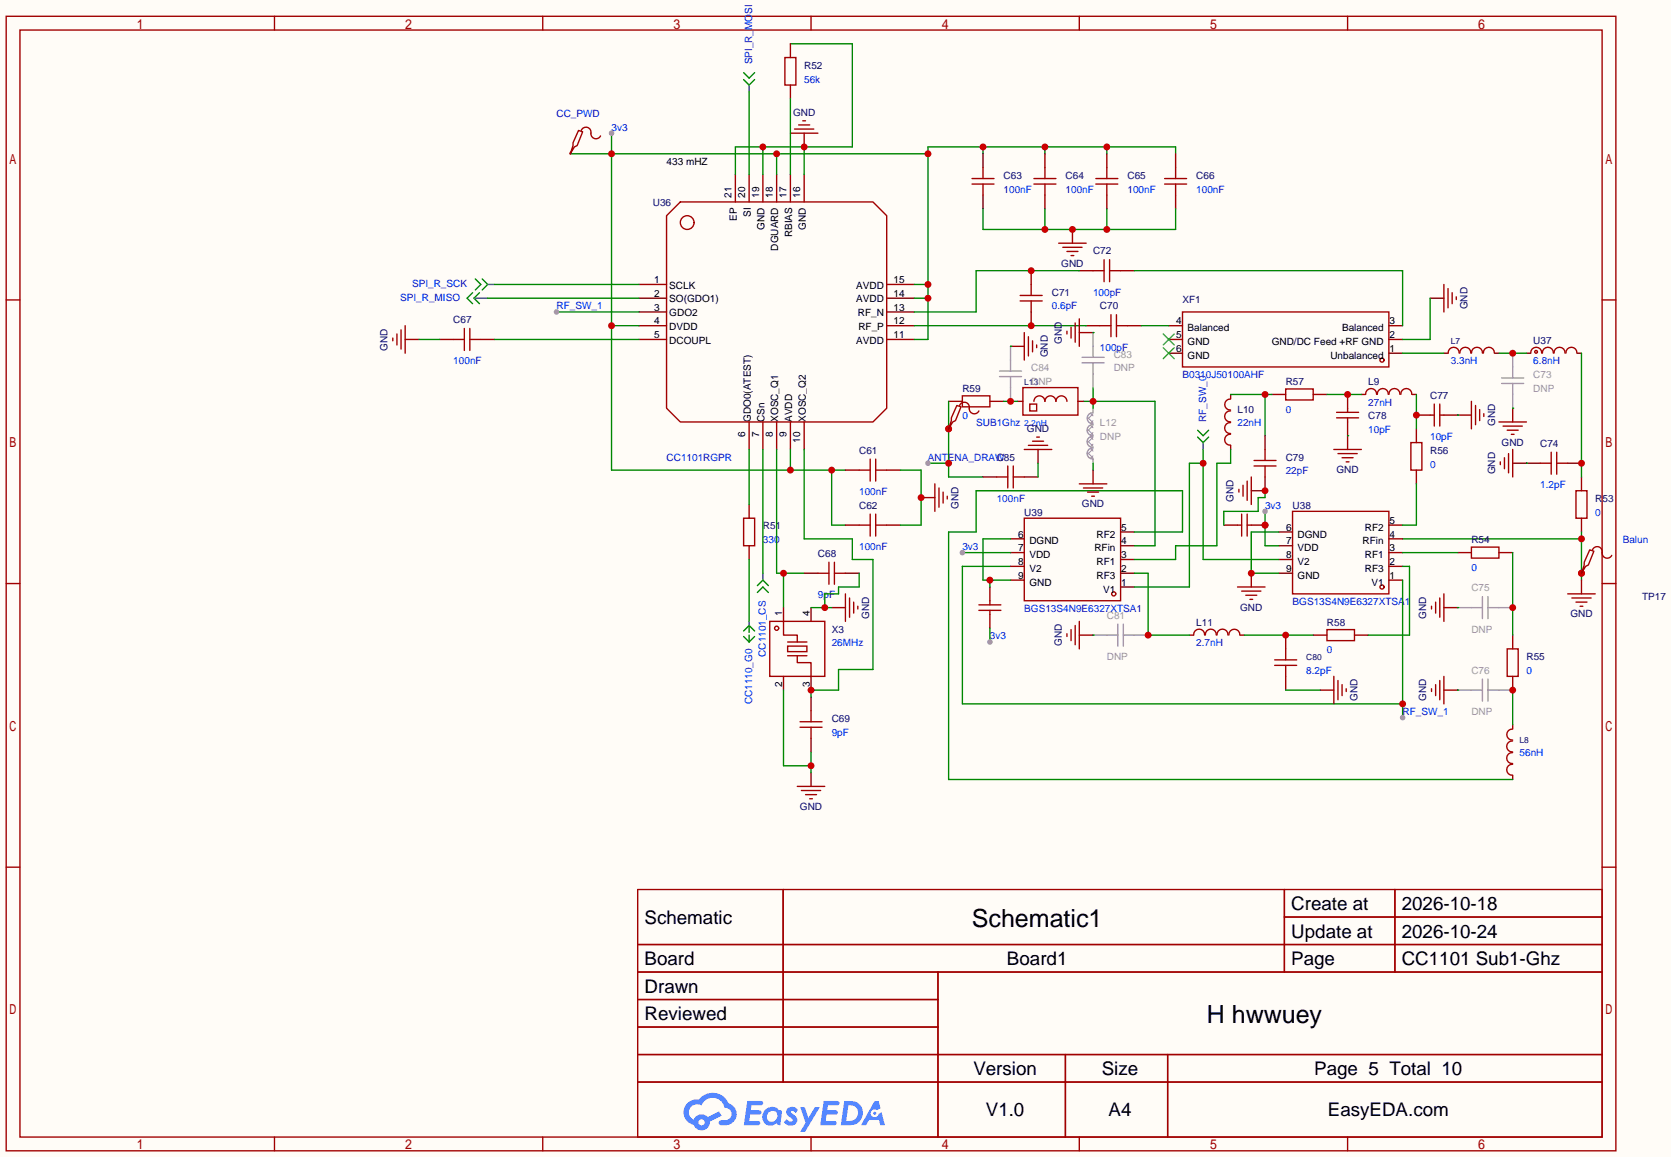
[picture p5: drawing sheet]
<svg xmlns="http://www.w3.org/2000/svg" width="309mm" height="214mm" viewBox="0 0 309 214" stroke-linecap="round" stroke-linejoin="round" font-family="sans-serif">
<path d="M0 0h308.5v213.7h-308.5z" fill="#fffcf7"/>
<g fill="none" stroke="#a10000" stroke-width=".25">
<path d="M1.1 3h297.2v209.6h-297.2zM3.7 5.5h292.1v204.5h-292.1zM50.7 3v2.5M100.2 3v2.5M149.7 3v2.5M199.3 3v2.5M248.8 3v2.5M1.1 55.4h2.6M295.8 55.4h2.5M1.1 107.8h2.6M295.8 107.8h2.5M1.1 160.2h2.6"/>
<path d="M117.7 164.3h178.1v45.7h-178.1zM117.7 174.5h178.1M117.7 179.5h178.1M144.6 164.3v35.6M173.2 179.5v30.5M237.1 164.3v15.2M237.1 169.4h58.7M257.5 164.3v15.2M295.8 160.2h2.5M117.7 184.6h55.5M117.7 194.8h178.1M117.7 189.7h55.5"/>
<path d="M117.7 199.9h178.1M196.7 194.8v15.2M215.6 194.8v15.2M50.7 210v2.6M100.2 210v2.6M149.7 210v2.6M199.3 210v2.6M248.8 210v2.6"/>
</g>
<g fill="#5487ff">
<path d="M145.5 204.7a1.3 1.3 0 0 1 1.8 .3l-.4 .6a.54 .54 0 0 0-.9-.2l.1 .2a1.58 1.58 0 0 1 1.1 1.5 1.43 1.43 0 0 1-2.5 .2l.5-.6a.64 .64 0 0 0 .5 .5 .64 .64 0 0 0 .7-.3l-.2-.3a1.6 1.6 0 0 1-1-1.5z"/>
<path d="M147.7 204.5h.9l.7 2 1.1-2h.9l-2.7 4.5h-.9l1-1.6z"/>
<path d="M138 203.3h1.6a1.31 1.31 0 0 1 1.2 .2 .4 .4 0 0 1-.3 .6h-1.8l-.1 1h1.6a.4 .4 0 0 1 .4 .4 .4 .4 0 0 1-.4 .4h-1.7l-.2 1.2h.8a1.23 1.23 0 0 1 1.2 .1 .39 .39 0 0 1-.3 .6h-2.7z"/>
<path d="M152.1 203.4h1.6a1.32 1.32 0 0 1 1.3 .1 .39 .39 0 0 1-.4 .6h-1.7l-.2 1h1.7a.4 .4 0 0 1 .3 .4 .4 .4 0 0 1-.4 .4h-1.7l-.2 1.2 .8-.1a1.23 1.23 0 0 1 1.2 .2 .39 .39 0 0 1-.3 .6h-2.7z"/>
<path d="M161.5 203.4h.7l.4 1.3-.7 .3a.75 .75 0 0 0-1.1 .3 .75 .75 0 0 0 .5 1.1 .75 .75 0 0 0 .9-.7l.6-.3 .6 2.4h-.9l-.2-.9h-1.9l-.5 .9h-.9z"/>
<path d="M155.9 203.4l-.7 4.4h1.5a2.27 2.27 0 0 0 2.6-2.3 2.27 2.27 0 0 0-2.7-2.1zM156.6 204.1a1.5 1.5 0 0 1 1.8 1.6 1.5 1.5 0 0 1-1.9 1.4h-.3z"/>
<path d="M141.3 205a1.62 1.62 0 0 0-.4 2.1 1.62 1.62 0 0 0 2 .6l.4-.2 .3 .2 .5 .1 .3-2.4-.2-.3-.4-.1a1.58 1.58 0 0 0-2.5 0zM141.9 205.5a.99 .99 0 0 1 1.6 .3 .99 .99 0 0 1-.9 1.4 .94 .94 0 0 1-1-.6 .94 .94 0 0 1 .3-1.1z"/>
<path d="M126.9 203.8a2.37 2.37 0 0 0 1.2 4 1.54 1.54 0 0 0 1.7 1 1.54 1.54 0 0 0 1.3-1.6l2.1-1.1-.5-.8-2 1a1.57 1.57 0 0 0-2.6 .5 1.5 1.5 0 0 1-.8-2.1 1.5 1.5 0 0 1 2.2-.5 2.23 2.23 0 0 1 2.3-1.4 2.23 2.23 0 0 1 2 1.8 1.16 1.16 0 0 1 1.2 1.1 1.16 1.16 0 0 1-1 1.2h-.7a.47 .47 0 0 0-.6 .4 .47 .47 0 0 0 .4 .5 2.23 2.23 0 0 0 2.3-.6 2.23 2.23 0 0 0 .4-2.3 2.16 2.16 0 0 0-1.3-1.1 3.2 3.2 0 0 0-5.4-.7l-1.2 .1zM129 207.3a.58 .58 0 0 1 1.1 0 .58 .58 0 0 1-1.1 0z"/>
<circle cx="161.5" cy="205.6" r=".28"/>
</g>
<g fill="none" stroke="#870000" stroke-width=".25">
<path d="M135.8 32.2v5.1M138.3 32.2v5.1M140.8 32.2v5.1M143.4 32.2v5.1M145.9 32.2v5.1M148.5 32.2v5.1M118 52.5h5.1M118 55.1h5.1M118 57.6h5.1M163.7 52.5h5.1M163.7 55.1h5.1M163.7 57.6h5.1"/>
<path d="M118 60.2h5.1M118 62.7h5.1M138.3 77.9v5.1M140.8 77.9v5.1M143.4 77.9v5.1M145.9 77.9v5.1M148.5 77.9v5.1M163.7 60.2h5.1M163.7 62.7h5.1"/>
</g>
<g fill="none" stroke="#a10000" stroke-width=".25">
<path d="M125.6 37.3h35.6l2.5 2.5v35.6l-2.5 2.5h-35.6l-2.5-2.5v-35.6z"/>
<circle cx="126.9" cy="41.1" r="1.27"/>
</g>
<path d="M87.2 54.1l-1 1 1 1M87.8 51.5l1 1-1 1.1M88.5 54.1l-1 1 1 1M89 51.5l1 1-1 1.1" fill="none" stroke="#008000" stroke-width=".25"/>
<path d="M87.5 55.1h2.5M90 52.5h1.3" fill="none" stroke="#008080" stroke-width=".25"/>
<path d="M90 55.1h28M91.3 52.5h26.7M102.7 57.6h15.3" fill="none" stroke="#008700" stroke-width=".25"/>
<circle cx="102.7" cy="57.6" r=".51" fill="#999"/>
<path d="M105.3 28.4h66M112.9 24.6v62.2h43.2M143.4 28.4v3.8M181.5 27.1v1.3M192.9 27.1v1.3M204.3 27.1v1.3M217 28.4v-1.3h-45.7v35.6h-2.5M168.8 52.5h2.5M168.8 55.1h2.5M112.9 60.2h5.1M145.9 83v3.8M153.5 86.8v10.2h2.6" fill="none" stroke="#008700" stroke-width=".25"/>
<g fill="#c00">
<circle cx="112.9" cy="28.4" r=".63"/>
<circle cx="112.9" cy="60.2" r=".63"/>
<circle cx="145.9" cy="86.8" r=".63"/>
<circle cx="153.5" cy="86.8" r=".63"/>
<circle cx="143.4" cy="28.4" r=".63"/>
<circle cx="171.3" cy="28.4" r=".63"/>
<circle cx="171.3" cy="52.5" r=".63"/>
<circle cx="171.3" cy="55.1" r=".63"/>
<circle cx="181.5" cy="27.1" r=".63"/>
<circle cx="192.9" cy="27.1" r=".63"/>
<circle cx="204.3" cy="27.1" r=".63"/>
</g>
<circle cx="112.9" cy="24.6" r=".51" fill="#999"/>
<path d="M156.1 86.8h2.5M156.1 97h2.5M163.7 86.8h2.5M163.7 97h2.5M170.1 91.9h2.5" fill="none" stroke="#870000" stroke-width=".25"/>
<path d="M158.6 86.8h2.1M158.6 97h2.1M160.7 84.8v4.1M160.7 95v4M161.7 84.8v4.1M161.7 95v4M161.7 86.8h2M161.7 97h2M172.6 89.4v5M173.4 90.1v3.6M174.1 90.9v2M174.9 91.7v.5" fill="none" stroke="#a10000" stroke-width=".25"/>
<path d="M166.2 86.8h3.9v10.2h-3.9" fill="none" stroke="#008700" stroke-width=".25"/>
<circle cx="170.1" cy="91.9" r=".63" fill="#c00"/>
<path d="M105.3 28.2v.2M181.5 28.4v2.5M181.5 36v2.6M192.9 28.4v2.5M192.9 36v2.6M204.3 28.4v2.5M204.3 36v2.6M217 28.4v2.5M217 36v2.6M198 42.4v2.5" fill="none" stroke="#870000" stroke-width=".25"/>
<g fill="none" stroke="#a10000" stroke-width=".25">
<path d="M106.8 24.1l.8 .2-1 2.6-.6 .2-.7 1.3 .5-1.5v-.5zM107.3 24.1a.93 .93 0 0 1 1.1-.6 .93 .93 0 0 1 .7 1.1 .94 .94 0 0 0 .7 1 .94 .94 0 0 0 1.1-.5M179.5 33h4M179.5 34h4M181.5 30.9v2.1M181.5 34v2M190.9 33h4M190.9 34h4M192.9 30.9v2.1M192.9 34v2M202.3 33h4.1M202.3 34h4.1"/>
<path d="M204.3 30.9v2.1M204.3 34v2M215 33h4.1M215 34h4.1M217 30.9v2.1M217 34v2M195.5 44.9h5M196.2 45.7h3.6M197 46.4h2M197.7 47.2h.5"/>
</g>
<path d="M181.5 38.6v3.8h35.5v-3.8M192.9 38.6v3.8M204.3 38.6v3.8" fill="none" stroke="#008700" stroke-width=".25"/>
<g fill="#c00">
<circle cx="192.9" cy="42.4" r=".63"/>
<circle cx="198" cy="42.4" r=".63"/>
<circle cx="204.3" cy="42.4" r=".63"/>
</g>
<path d="M74.8 62.7h2.5M81.2 62.7h2.5M88.8 62.7h2.5M138.3 93.2v2.5M138.3 100.8v2.5" fill="none" stroke="#870000" stroke-width=".25"/>
<path d="M72.5 62.4v.6M73.3 61.7v2M74 60.9v3.6M74.8 60.2v5M83.7 62.7h2M85.7 60.7v4M86.7 60.7v4M86.7 62.7h2.1M137.3 95.7h2v5.1h-2z" fill="none" stroke="#a10000" stroke-width=".25"/>
<path d="M77.3 62.7h3.9M91.3 62.7h26.7M138.3 83v10.2M140.8 83v22.9M143.4 83v22.9h5.1M138.3 103.3v11.5M144.7 105.9v6.3" fill="none" stroke="#008700" stroke-width=".25"/>
<path d="M137.3 117.6l1 1M138.3 115.5l1 1M138.3 115.5l-1 1M138.3 115.5v1.3M138.3 117.3v1.3M139.3 117.6l-1 1M139.8 108.2l1-1.1 1.1 1.1M139.8 109.4l1-1 1.1 1" fill="none" stroke="#008000" stroke-width=".25"/>
<path d="M138.3 114.8v.7M140.8 105.9v1.2" fill="none" stroke="#008080" stroke-width=".25"/>
<circle cx="144.7" cy="105.9" r=".63" fill="#c00"/>
<g fill="none" stroke="#a10000" stroke-width=".25">
<path d="M142.1 114.8h10.2v10.1h-10.2zM144.7 114.8v2.5h2.5v1.3M145.4 119.3h3.6v1.1h-3.6zM145.4 118.6h3.6M151 105.9h2M153 103.8v4.1M154.1 105.9h2M154.1 103.8v4.1M145.4 121.1h3.6M147.2 121.1v1.3h2.5v2.5M147.7 134.3h4.1M147.7 133.3h4.1"/>
<path d="M149.7 131.3v2M149.7 134.3v2.1"/>
<circle cx="143.4" cy="116" r=".38"/>
</g>
<path d="M144.7 112.2v2.6M148.5 105.9h2.5M149.7 112.2v2.6M156.1 105.9h2.5M144.7 124.9v2.6M149.7 124.9v2.6M149.7 128.7v2.6M149.7 136.4v2.5" fill="none" stroke="#870000" stroke-width=".25"/>
<path d="M148.5 83v16.5h8.9v3.8h3.8v20.4h-6.4v3.8h-5.1v1.2" fill="none" stroke="#008700" stroke-width=".25"/>
<circle cx="149.7" cy="127.5" r=".63" fill="#c00"/>
<path d="M153.5 112.2h2.6M149.7 142.7v2.5" fill="none" stroke="#870000" stroke-width=".25"/>
<path d="M156.1 109.7v5.1M156.8 110.5v3.5M157.6 111.2v2M158.4 112v.5M147.2 145.2h5.1M148 146h3.5M148.7 146.8h2M149.5 147.5h.5" fill="none" stroke="#a10000" stroke-width=".25"/>
<path d="M149.7 112.2h3.8M158.6 105.9v2.5h-3.8v1.3h-2.5v2.5" fill="none" stroke="#008700" stroke-width=".25"/>
<circle cx="152.3" cy="112.2" r=".63" fill="#c00"/>
<path d="M144.7 127.5v13.9h5M149.7 138.9v3.8" fill="none" stroke="#008700" stroke-width=".25"/>
<circle cx="149.7" cy="141.4" r=".63" fill="#c00"/>
<path d="M190.4 50v2.5M190.4 57.6v2.6M199.3 50h2.5M206.9 50h2.5M200.5 60.2h2.6M208.2 60.2h2.5M215.8 60.2h2.5M215.8 65.2h2.5M215.8 62.7h2.5M256.4 60.2h2.6M256.4 65.2h2.6M256.4 62.7h2.6" fill="none" stroke="#870000" stroke-width=".25"/>
<g fill="none" stroke="#a10000" stroke-width=".25">
<path d="M188.3 54.6h4.1M188.3 55.6h4.1M190.4 55.6v2M201.8 50h2M203.8 48v4M204.9 50h2M204.9 48v4M205.1 58.1v4.1M206.1 58.1v4.1M218.3 57.6h38.1v10.2h-38.1zM203.1 60.2h2M206.1 60.2h2.1"/>
<circle cx="255.1" cy="66.5" r=".38"/>
</g>
<path d="M168.8 60.2h31.7M210.7 60.2h5.1" fill="none" stroke="#008700" stroke-width=".25"/>
<path d="M214.8 61.7l2 2M214.8 64.2l2 2.1M216.8 61.7l-2 2M216.8 64.2l-2 2.1" fill="none" stroke="#3c3" stroke-width=".25"/>
<circle cx="190.4" cy="60.2" r=".63" fill="#c00"/>
<path d="M190.4 52.5v2.1" fill="none" stroke="#a10000" stroke-width=".25"/>
<path d="M199.3 50h-19.1v7.6h-11.4" fill="none" stroke="#008700" stroke-width=".25"/>
<circle cx="190.4" cy="50" r=".63" fill="#c00"/>
<path d="M145.9 8.1h11.5v19h-21.6v5.1M140.8 27.1v5.1M148.5 27.1v5.1M209.4 50h49.6v10.2" fill="none" stroke="#008700" stroke-width=".25"/>
<path d="M148.5 24.6v2.5" fill="none" stroke="#870000" stroke-width=".25"/>
<path d="M145.9 24.6h5.1M146.7 23.8h3.5M147.4 23.1h2.1M148.2 22.3h.5" fill="none" stroke="#a10000" stroke-width=".25"/>
<g fill="#c00">
<circle cx="148.5" cy="27.1" r=".63"/>
<circle cx="140.8" cy="27.1" r=".63"/>
</g>
<g fill="none" stroke="#a10000" stroke-width=".25">
<path d="M144.9 10.6h2v5.1h-2zM267.4 65.2a1.01 1.01 0 0 1 1-1.1 1.01 1.01 0 0 1 1 1.1M269.5 65.2a1.01 1.01 0 0 1 1-1.1 1.01 1.01 0 0 1 1 1.1M271.7 65.2a1.01 1.01 0 0 1 1-1.1 1.01 1.01 0 0 1 1 1.1M273.9 65.2a1.01 1.01 0 0 1 1-1.1 1.01 1.01 0 0 1 1 1.1M282.6 65.2a1.01 1.01 0 0 1 1-1.1 1.01 1.01 0 0 1 1 1.1M284.8 65.2a1.01 1.01 0 0 1 1-1.1 1.01 1.01 0 0 1 1 1.1M286.9 65.2a1.01 1.01 0 0 1 1-1.1 1.01 1.01 0 0 1 1 1.1M289.1 65.2a1.01 1.01 0 0 1 1-1.1 1.01 1.01 0 0 1 1 1.1"/>
<circle cx="283.6" cy="65" r=".25"/>
</g>
<path d="M145.9 8.1v2.5M145.9 15.7v2.5M266.6 65.2h.7M276 65.2h.7M281.8 65.2h.8M291.2 65.2h.8" fill="none" stroke="#870000" stroke-width=".25"/>
<path d="M138.3 17v15.2M145.9 18.2v14M259 65.2h7.6M276.7 65.2h5.1" fill="none" stroke="#008700" stroke-width=".25"/>
<path d="M137.3 14.7l1 1 1-1M137.3 13.4l1 1 1-1" fill="none" stroke="#008000" stroke-width=".25"/>
<path d="M138.3 15.7v1.3" fill="none" stroke="#008080" stroke-width=".25"/>
<path d="M279.3 65.2v2.6" fill="none" stroke="#999" stroke-width=".25"/>
<circle cx="279.3" cy="65.2" r=".63" fill="#c00"/>
<path d="M277.2 69.8h4.1M277.2 70.8h4.1M279.3 67.8v2M279.3 70.8v4.6" fill="none" stroke="#999" stroke-width=".25"/>
<path d="M279.3 75.4v2.5M281.8 85.6h2.6M289.4 85.6h2.6M292 88.1v2.5M292 95.7v2.6" fill="none" stroke="#870000" stroke-width=".25"/>
<path d="M276.7 77.9h5.1M277.5 78.7h3.6M278.3 79.5h2M279 80.2h.5M286.4 83.5v4.1M287.4 85.6h2M287.4 83.5v4.1M291 90.6h2v5.1h-2z" fill="none" stroke="#a10000" stroke-width=".25"/>
<path d="M279.3 75.4h.1M292 65.2v22.9" fill="none" stroke="#008700" stroke-width=".25"/>
<circle cx="292" cy="85.6" r=".63" fill="#c00"/>
<path d="M277 85.3v.5M277.7 84.5v2.1M278.5 83.8v3.5M279.3 83v5.1M284.4 85.6h2" fill="none" stroke="#a10000" stroke-width=".25"/>
<path d="M279.3 85.6h2.5" fill="none" stroke="#870000" stroke-width=".25"/>
<path d="M259 99.5h33M281.8 85.6h.1M292 98.3v8.8" fill="none" stroke="#008700" stroke-width=".25"/>
<g fill="#c00">
<circle cx="292" cy="105.9" r=".63"/>
<circle cx="292" cy="99.5" r=".63"/>
</g>
<path d="M292 105.6v.3M292 107.1v2.6" fill="none" stroke="#870000" stroke-width=".25"/>
<path d="M289.4 109.7h5.1M290.2 110.5h3.6M291 111.2h2M291.7 112h.5" fill="none" stroke="#a10000" stroke-width=".25"/>
<circle cx="292" cy="105.9" r=".63" fill="#c00"/>
<g fill="none" stroke="#a10000" stroke-width=".25">
<path d="M266.6 52.5v5.1M267.3 53.3v3.6M268.1 54.1v2M268.9 54.8v.5M238.6 94.4h17.8v15.3h-17.8zM293.5 101.6l.8 .2-1.1 2.6-.5 .2-.7 1.3 .5-1.5v-.6zM294 101.6a.93 .93 0 0 1 1.1-.6 .93 .93 0 0 1 .7 1.1 .94 .94 0 0 0 .7 1 .94 .94 0 0 0 1.1-.5"/>
<circle cx="255.1" cy="108.4" r=".38"/>
</g>
<path d="M264 55.1h2.6M236.1 98.3h2.5M256.4 99.5h2.6M256.4 97h2.6M236.1 100.8h2.5M236.1 103.3h2.5M236.1 105.9h2.5M256.4 107.1h2.6M256.4 104.6h2.6M256.4 102.1h2.6" fill="none" stroke="#870000" stroke-width=".25"/>
<path d="M264 55.1v7.6h-5M186.6 104.6h-8.9v25.4h81.3M259 107.1v25.4" fill="none" stroke="#008700" stroke-width=".25"/>
<circle cx="259" cy="130" r=".63" fill="#c00"/>
<circle cx="259" cy="132.5" r=".51" fill="#999"/>
<g fill="none" stroke="#a10000" stroke-width=".25">
<path d="M189.1 95.7h17.8v15.3h-17.8z"/>
<circle cx="205.6" cy="109.7" r=".38"/>
</g>
<path d="M186.6 99.5h2.5M206.9 98.3h2.5M186.6 102.1h2.5M186.6 104.6h2.5M186.6 107.1h2.5M206.9 108.4h2.5M206.9 105.9h2.5M206.9 103.3h2.5M206.9 100.8h2.5" fill="none" stroke="#870000" stroke-width=".25"/>
<path d="M222.1 83v20.3h14M222.1 85.6h-2.5v22.8h-10.2" fill="none" stroke="#008700" stroke-width=".25"/>
<circle cx="222.1" cy="85.6" r=".63" fill="#c00"/>
<path d="M221.1 79.5l1 1 1-1M221.1 80.7l1 1 1-1" fill="none" stroke="#008000" stroke-width=".25"/>
<path d="M222.1 81.7v1.3" fill="none" stroke="#008080" stroke-width=".25"/>
<path d="M177.7 73.1h5.1v2h-5.1zM237.4 71.8h5v2.1h-5zM260.5 81.7h2v5.1h-2zM245 116.3h5.1v2h-5.1zM271.7 101.1h5v2h-5zM278.3 119.8h2v5.1h-2z" fill="none" stroke="#a10000" stroke-width=".25"/>
<path d="M175.1 74.1h2.6M182.8 74.1h2.5M234.8 72.9h2.6M242.4 72.9h2.6M261.5 79.2v2.5M261.5 86.8v2.6M242.4 117.3h2.6M250.1 117.3h2.5M269.1 102.1h2.6M276.7 102.1h2.6M279.3 117.3v2.5M279.3 124.9v2.6" fill="none" stroke="#870000" stroke-width=".25"/>
<path d="M259 102.1h10.1M279.3 102.1v15.2" fill="none" stroke="#008700" stroke-width=".25"/>
<path d="M276.7 112.2h2.6" fill="none" stroke="#999" stroke-width=".25"/>
<circle cx="279.3" cy="112.2" r=".63" fill="#c00"/>
<path d="M269.1 112.2h4.6M273.7 110.2v4.1M274.7 112.2h2M274.7 110.2v4.1M269.1 127.5h4.6M273.7 125.4v4.1M274.7 125.4v4.1M274.7 127.5h4.6" fill="none" stroke="#999" stroke-width=".25"/>
<path d="M266.6 112.2h2.5M266.6 127.5h2.5M279.3 133.8v.8M279.3 143.2v.8" fill="none" stroke="#870000" stroke-width=".25"/>
<path d="M264.3 112v.5M265 111.2v2M265.8 110.5v3.5M266.6 109.7v5.1M264.3 127.2v.5M265 126.5v2M265.8 125.7v3.5M266.6 124.9v5.1M279.3 139a1.01 1.01 0 0 0-1.1 1 1.01 1.01 0 0 0 1.1 1M279.3 136.9a1.01 1.01 0 0 0-1.1 1 1.01 1.01 0 0 0 1.1 1M279.3 134.7a1.01 1.01 0 0 0-1.1 1 1.01 1.01 0 0 0 1.1 1M279.3 141.2a1.01 1.01 0 0 0-1.1 1 1.01 1.01 0 0 0 1.1 1" fill="none" stroke="#a10000" stroke-width=".25"/>
<path d="M269.1 112.2h.1M269.1 127.5h.1M279.3 127.5v6.3" fill="none" stroke="#008700" stroke-width=".25"/>
<circle cx="279.3" cy="127.5" r=".63" fill="#c00"/>
<path d="M261.5 72.9v6.3M209.4 98.3h8.9v-7.7h-38.1v7.7h-5.1v45.7h104.2M261.5 89.4v7.6h-2.5" fill="none" stroke="#008700" stroke-width=".25"/>
<path d="M248.8 72.9v2.5M248.8 77.9v2.6M251.3 72.9h.8M260.7 72.9h.8M261.5 76.7h2.5" fill="none" stroke="#870000" stroke-width=".25"/>
<path d="M246.8 76.2h4M246.8 77.2h4M248.8 75.4v.8M248.8 77.2v.7M252.1 72.8a1.01 1.01 0 0 1 1-1 1.01 1.01 0 0 1 1 1M254.3 72.8a1.01 1.01 0 0 1 1-1 1.01 1.01 0 0 1 1 1M256.4 72.8a1.01 1.01 0 0 1 1-1 1.01 1.01 0 0 1 1.1 1M258.6 72.8a1.01 1.01 0 0 1 1-1 1.01 1.01 0 0 1 1 1M264.8 74.6v4.1M265.8 74.6v4.1" fill="none" stroke="#a10000" stroke-width=".25"/>
<circle cx="261.5" cy="76.7" r=".63" fill="#c00"/>
<path d="M266.6 76.7h5.1M248.8 80.5v2.5" fill="none" stroke="#870000" stroke-width=".25"/>
<path d="M264 76.7h.8M265.8 76.7h.8M271.7 74.1v5.1M272.4 74.9v3.5M273.2 75.7v2M273.9 76.4v.5M246.3 83h5M247 83.8h3.6M247.8 84.5h2M248.5 85.3h.5" fill="none" stroke="#a10000" stroke-width=".25"/>
<path d="M245 72.9h6.3M269.1 76.7h.1M248.8 80.5h.1" fill="none" stroke="#008700" stroke-width=".25"/>
<circle cx="248.8" cy="72.9" r=".63" fill="#c00"/>
<path d="M227.2 72.9v.7M227.2 82.3v.7" fill="none" stroke="#870000" stroke-width=".25"/>
<path d="M227.2 78.1a1.01 1.01 0 0 0-1.1 1 1.01 1.01 0 0 0 1.1 1M227.2 75.9a1.01 1.01 0 0 0-1.1 1 1.01 1.01 0 0 0 1.1 1M227.2 73.7a1.01 1.01 0 0 0-1.1 1 1.01 1.01 0 0 0 1.1 1M227.2 80.2a1.01 1.01 0 0 0-1.1 1 1.01 1.01 0 0 0 1.1 1" fill="none" stroke="#a10000" stroke-width=".25"/>
<path d="M227.2 72.9h7.6M233.6 72.9v7.6" fill="none" stroke="#008700" stroke-width=".25"/>
<circle cx="233.6" cy="72.9" r=".63" fill="#c00"/>
<g fill="none" stroke="#a10000" stroke-width=".25">
<path d="M228.7 90.4v.5M229.5 89.6v2.1M230.3 88.9v3.5M231 88.1v5.1M231.5 86.1h4.1M231.5 85.1h4.1M233.6 83v2.1M233.6 86.1v2M220.4 117.3a1.01 1.01 0 0 1 1-1.1 1.01 1.01 0 0 1 1 1.1M222.5 117.3a1.01 1.01 0 0 1 1-1.1 1.01 1.01 0 0 1 1.1 1.1M224.7 117.3a1.01 1.01 0 0 1 1-1.1 1.01 1.01 0 0 1 1 1.1M226.9 117.3a1.01 1.01 0 0 1 1-1.1 1.01 1.01 0 0 1 1 1.1"/>
<path d="M235.3 121.9h4.1"/>
</g>
<path d="M233.6 80.5v2.5M233.6 88.1v2.5h-2.6M219.6 117.3h.7M229 117.3h.7M237.4 117.3v2.5" fill="none" stroke="#870000" stroke-width=".25"/>
<path d="M227.2 83v2.6h-2.5v15.2h-7.7v2.5h-7.6M229.7 117.3h12.7M259 104.6h1.2v12.7h-7.6" fill="none" stroke="#008700" stroke-width=".25"/>
<path d="M201.8 78.4a1.01 1.01 0 0 0-1.1 1.1 1.01 1.01 0 0 0 1.1 1M201.8 76.2a1.01 1.01 0 0 0-1.1 1.1 1.01 1.01 0 0 0 1.1 1M201.8 75.4v.8M201.8 80.6a1.01 1.01 0 0 0-1.1 1 1.01 1.01 0 0 0 1.1 1M201.8 82.7a1.01 1.01 0 0 0-1.1 1.1 1.01 1.01 0 0 0 1.1 1v.8" fill="none" stroke="#999" stroke-width=".25"/>
<g fill="none" stroke="#999" stroke-width=".18">
<path d="M200.7 79.2l1.1 1.1M200.8 77l1 1.1M201.3 78.5l.5 .5M201.3 76.3l.5 .5M201.8 78.6l-1.1 1.1M201.8 79.9l-.5 .5M201.8 77.7l-.5 .5M201.8 76.4l-1 1.1M200.7 81.4l1.1 1M200.7 83.5l1.1 1.1M201.3 80.7l.5 .5M201.3 82.8l.5 .5"/>
<path d="M201.8 80.8l-1.1 1M201.8 82l-.5 .5M201.8 84.2l-.5 .5M201.8 82.9l-1.1 1.1"/>
</g>
<circle cx="237.4" cy="117.3" r=".63" fill="#c00"/>
<path d="M237.4 119.8v2.1M235.3 122.9h4.1M237.4 122.9v2M246.3 124.9v5.1M247 125.7v3.5M247.8 126.5v2M248.5 127.2v.5" fill="none" stroke="#a10000" stroke-width=".25"/>
<path d="M237.4 124.9v2.6M243.7 127.5h2.6" fill="none" stroke="#870000" stroke-width=".25"/>
<path d="M209.4 105.9h2.6v11.4h7.6M237.4 127.5h6.3" fill="none" stroke="#008700" stroke-width=".25"/>
<path d="M201.8 117.3h2.5M209.4 117.3h2.6" fill="none" stroke="#999" stroke-width=".25"/>
<circle cx="212" cy="117.3" r=".63" fill="#c00"/>
<path d="M204.3 117.3h2.1M206.4 115.3v4M207.4 117.3h2M207.4 115.3v4" fill="none" stroke="#999" stroke-width=".25"/>
<path d="M199.3 117.3h2.5M231 105.9v2.5" fill="none" stroke="#870000" stroke-width=".25"/>
<path d="M197 117.1v.5M197.7 116.3v2M198.5 115.5v3.6M199.3 114.8v5" fill="none" stroke="#a10000" stroke-width=".25"/>
<path d="M236.1 98.3h-5.1v7.6h5.1M201.8 117.3h.1" fill="none" stroke="#008700" stroke-width=".25"/>
<circle cx="231" cy="105.9" r=".63" fill="#c00"/>
<path d="M228.5 108.4h5.1M229.2 109.2h3.6M230 109.9h2M230.8 110.7h.5" fill="none" stroke="#a10000" stroke-width=".25"/>
<path d="M233.6 94.4v6.4h2.5" fill="none" stroke="#008700" stroke-width=".25"/>
<circle cx="233.6" cy="97" r=".63" fill="#c00"/>
<circle cx="233.6" cy="94.4" r=".51" fill="#999"/>
<path d="M229.2 95v4M230.3 95v4M180.7 111.7h4.1M180.7 112.7h4.1M182.8 111v.7M182.8 112.7v.8" fill="none" stroke="#a10000" stroke-width=".25"/>
<path d="M231 97h2.6M182.8 108.4v2.6M182.8 113.5v2.5" fill="none" stroke="#870000" stroke-width=".25"/>
<circle cx="233.6" cy="97" r=".63" fill="#c00"/>
<path d="M225.9 97h2.6" fill="none" stroke="#870000" stroke-width=".25"/>
<path d="M228.5 97h.7M230.3 97h.7" fill="none" stroke="#a10000" stroke-width=".25"/>
<path d="M233.6 90.6v1.3h-1.3v2.5h-6.4v2.6" fill="none" stroke="#008700" stroke-width=".25"/>
<circle cx="233.6" cy="90.6" r=".63" fill="#c00"/>
<path d="M200 74.1h13.2v26.7h-3.8M201.8 71.6v3.8" fill="none" stroke="#008700" stroke-width=".25"/>
<circle cx="201.8" cy="74.1" r=".63" fill="#c00"/>
<path d="M186.6 64v2.5M186.6 71.6v2.5M199.8 67h4M199.8 66h4M201.8 61.4v4.6M201.8 67v4.6" fill="none" stroke="#999" stroke-width=".25"/>
<path d="M187.8 74.1h1M199 74.1h1M199.3 61.4h2.5M201.8 86.8v2.6" fill="none" stroke="#870000" stroke-width=".25"/>
<path d="M198.5 59.7v3.5M199.3 58.9v5.1M188.8 71.6h10.2v5.1h-10.2zM190.1 74.6h1.3v1.3h-1.3zM190.9 74.1a1.02 1.02 0 0 1 1-1 1.02 1.02 0 0 1 1 1 1.02 1.02 0 0 1 1-1 1.02 1.02 0 0 1 1 1 1.02 1.02 0 0 1 1.1-1 1.02 1.02 0 0 1 1 1M197 61.2v.5M197.7 60.4v2M199.3 89.4h5M200 90.1h3.6M200.8 90.9h2M201.5 91.7h.6" fill="none" stroke="#a10000" stroke-width=".25"/>
<path d="M185.3 74.1h2.5M201.8 61.4h.1M201.8 85.6v1.2" fill="none" stroke="#008700" stroke-width=".25"/>
<circle cx="186.6" cy="74.1" r=".63" fill="#c00"/>
<path d="M184.5 68.5h4.1M184.5 69.6h4.1M186.6 66.5v2M186.6 69.6v2" fill="none" stroke="#999" stroke-width=".25"/>
<path d="M186.6 64h2.5" fill="none" stroke="#870000" stroke-width=".25"/>
<path d="M189.1 61.4v5.1M189.9 62.2v3.5M190.6 63v2M191.4 63.7v.5" fill="none" stroke="#a10000" stroke-width=".25"/>
<path d="M175.1 74.1v14h6.4M186.6 64h.1M171.3 85.6h3.8" fill="none" stroke="#008700" stroke-width=".25"/>
<g fill="#c00">
<circle cx="175.1" cy="79.2" r=".63"/>
<circle cx="175.1" cy="85.6" r=".63"/>
</g>
<circle cx="171.3" cy="85.6" r=".51" fill="#999"/>
<path d="M175.1 79v.2" fill="none" stroke="#870000" stroke-width=".25"/>
<circle cx="175.1" cy="79.2" r=".63" fill="#c00"/>
<path d="M176.7 74.9l.7 .2-1 2.6-.5 .2-.8 1.3 .5-1.5v-.5zM177.2 74.9a.93 .93 0 0 1 1.1-.6 .93 .93 0 0 1 .6 1.1 .94 .94 0 0 0 .7 1 .94 .94 0 0 0 1.1-.5M184 88.1h2.1M186.1 86.1v4M187.1 86.1v4M187.1 88.1h2M189.1 83h5.1M189.9 82.3h3.5M190.6 81.5h2.1M191.4 80.7h.5" fill="none" stroke="#a10000" stroke-width=".25"/>
<path d="M181.5 88.1h2.5M189.1 88.1h2.5M191.6 83v2.6" fill="none" stroke="#870000" stroke-width=".25"/>
<path d="M186.6 99.5h-5.1v7.6h5.1M191.6 85.6v2.5M182.8 107.1v1.3" fill="none" stroke="#008700" stroke-width=".25"/>
<circle cx="182.8" cy="107.1" r=".63" fill="#c00"/>
<path d="M177.7 102.1h8.9" fill="none" stroke="#008700" stroke-width=".25"/>
<circle cx="177.7" cy="102.1" r=".51" fill="#999"/>
<path d="M182.8 116v2.6" fill="none" stroke="#008700" stroke-width=".25"/>
<circle cx="182.8" cy="118.6" r=".51" fill="#999"/>
<g font-size="4.6">
<text x="179.4" y="171.2">Schematic1</text>
<text x="222.8" y="189">H hwwuey</text>
</g>
<g font-size="3.5">
<text x="119" y="170.6">Schematic</text>
<text x="238.4" y="168.1">Create at</text>
<text x="238.4" y="173.2">Update at</text>
<text x="258.8" y="168.1">2026-10-18</text>
<text x="258.8" y="173.2">2026-10-24</text>
<text x="119" y="178.3">Board</text>
<text x="185.9" y="178.3">Board1</text>
<text x="238.4" y="178.3">Page</text>
<text x="258.8" y="178.3">CC1101 Sub1-Ghz</text>
<text x="119" y="183.3">Drawn</text>
<text x="119" y="188.4">Reviewed</text>
<text x="179.7" y="198.6">Version</text>
<text x="203.4" y="198.6">Size</text>
<text x="242.6" y="198.6">Page 5 Total 10</text>
<text x="182" y="206.2">V1.0</text>
<text x="204.7" y="206.2">A4</text>
<text x="245.1" y="206.2">EasyEDA.com</text>
</g>
<g font-size="1.8" fill="#00f">
<text x="138.9" y="11.9" transform="rotate(-90 138.9 11.9)">SPI_R_MOSI</text>
<text x="148.5" y="15.2">56k</text>
<text x="102.7" y="21.6">CC_PWD</text>
<text x="112.9" y="24.1">3v3</text>
<text x="185.3" y="35.6">100nF</text>
<text x="196.7" y="35.6">100nF</text>
<text x="208.2" y="35.6">100nF</text>
<text x="220.9" y="35.6">100nF</text>
<text x="76.1" y="53.1">SPI_R_SCK</text>
<text x="73.9" y="55.6">SPI_R_MISO</text>
<text x="102.7" y="57.2">RF_SW_1</text>
<text x="194.2" y="57.2">0.6pF</text>
<text x="201.8" y="54.6">100pF</text>
<text x="203.1" y="64.8">100pF</text>
<text x="83.7" y="67.3">100nF</text>
<text x="218.3" y="69.9">B0310J50100AHF</text>
<text x="267.8" y="67.3">3.3nH</text>
<text x="283.1" y="67.3">6.8nH</text>
<text x="177.7" y="77.5">0</text>
<text x="222.7" y="77.9" transform="rotate(-90 222.7 77.9)">RF_SW_0</text>
<text x="237.4" y="76.2">0</text>
<text x="252.6" y="74.9">27nH</text>
<text x="180.2" y="78.7">SUB1Ghz</text>
<text x="228.5" y="78.7">22nH</text>
<text x="252.6" y="80">10pF</text>
<text x="264" y="81.3">10pF</text>
<text x="123.1" y="85.1">CC1101RGPR</text>
<text x="171.3" y="85.1">ANTENA_DRAW</text>
<text x="237.4" y="87.6">22pF</text>
<text x="264" y="86.4">0</text>
<text x="158.6" y="91.4">100nF</text>
<text x="184" y="92.7">100nF</text>
<text x="233.6" y="94">3v3</text>
<text x="284.4" y="90.2">1.2pF</text>
<text x="294.5" y="95.3">0</text>
<text x="140.8" y="100.3">330</text>
<text x="158.6" y="101.6">100nF</text>
<text x="177.7" y="101.6">3v3</text>
<text x="299.6" y="100.3">Balun</text>
<text x="271.7" y="105.4">0</text>
<text x="151" y="110.5">9pF</text>
<text x="189.1" y="113">BGS13S4N9E6327XTSA1</text>
<text x="238.6" y="111.8">BGS13S4N9E6327XTSA1</text>
<text x="153.5" y="119.4">26MHz</text>
<text x="182.8" y="118.1">3v3</text>
<text x="220.9" y="119.4">2.7nH</text>
<text x="141.4" y="121.3" transform="rotate(-90 141.4 121.3)">CC1101_CS</text>
<text x="241.2" y="124.5">8.2pF</text>
<text x="245" y="120.7">0</text>
<text x="281.8" y="124.5">0</text>
<text x="138.9" y="130.1" transform="rotate(-90 138.9 130.1)">CC1110_G0</text>
<text x="153.5" y="135.9">9pF</text>
<text x="259" y="132.1">RF_SW_1</text>
<text x="280.5" y="139.7">56nH</text>
</g>
<g font-size="1.8" fill="#000080">
<text x="148.5" y="12.7">R52</text>
<text x="146.4" y="21.3">GND</text>
<text x="185.3" y="33">C63</text>
<text x="196.7" y="33">C64</text>
<text x="208.2" y="33">C65</text>
<text x="220.9" y="33">C66</text>
<text x="120.5" y="38.1">U36</text>
<text x="201.8" y="47">C72</text>
<text x="195.9" y="49.3">GND</text>
<text x="83.7" y="59.7">C67</text>
<text x="194.2" y="54.6">C71</text>
<text x="203.1" y="57.2">C70</text>
<text x="218.3" y="55.9">XF1</text>
<text x="270.9" y="57.1" transform="rotate(-90 270.9 57.1)">GND</text>
<text x="71.5" y="64.8" transform="rotate(-90 71.5 64.8)">GND</text>
<text x="196" y="63.5" transform="rotate(-90 196 63.5)">GND</text>
<text x="283.1" y="63.5">U37</text>
<text x="193.5" y="66" transform="rotate(-90 193.5 66)">GND</text>
<text x="237.4" y="71.1">R57</text>
<text x="252.6" y="71.1">L9</text>
<text x="177.7" y="72.4">R59</text>
<text x="228.5" y="76.2">L10</text>
<text x="252.6" y="77.5">C78</text>
<text x="264" y="73.7">C77</text>
<text x="158.6" y="83.8">C61</text>
<text x="189.6" y="79.8">GND</text>
<text x="264" y="83.8">R56</text>
<text x="276" y="78.7" transform="rotate(-90 276 78.7)">GND</text>
<text x="277.2" y="82.3">GND</text>
<text x="284.4" y="82.6">C74</text>
<text x="184" y="85.1">C85</text>
<text x="237.4" y="85.1">C79</text>
<text x="246.7" y="87.4">GND</text>
<text x="276" y="87.6" transform="rotate(-90 276 87.6)">GND</text>
<text x="158.6" y="94">C62</text>
<text x="177" y="94" transform="rotate(-90 177 94)">GND</text>
<text x="189.1" y="95.3">U39</text>
<text x="199.7" y="93.7">GND</text>
<text x="227.8" y="92.7" transform="rotate(-90 227.8 92.7)">GND</text>
<text x="238.6" y="94">U38</text>
<text x="294.5" y="92.7">R53</text>
<text x="140.8" y="97.8">R51</text>
<text x="271.7" y="100.3">R54</text>
<text x="151" y="102.9">C68</text>
<text x="229" y="112.8">GND</text>
<text x="303.1" y="110.8">TP17</text>
<text x="153.5" y="116.8">X3</text>
<text x="160.4" y="114.3" transform="rotate(-90 160.4 114.3)">GND</text>
<text x="196" y="119.4" transform="rotate(-90 196 119.4)">GND</text>
<text x="220.9" y="115.6">L11</text>
<text x="245" y="115.6">R58</text>
<text x="263.3" y="114.3" transform="rotate(-90 263.3 114.3)">GND</text>
<text x="289.9" y="114.1">GND</text>
<text x="281.8" y="121.9">R55</text>
<text x="250.6" y="129.5" transform="rotate(-90 250.6 129.5)">GND</text>
<text x="263.3" y="129.5" transform="rotate(-90 263.3 129.5)">GND</text>
<text x="153.5" y="133.4">C69</text>
<text x="147.7" y="149.6">GND</text>
</g>
<g font-size="1.8">
<text x="123.1" y="30.5">433 mHZ</text>
<text x="135" y="36.5" transform="rotate(-90 135 36.5)">21</text>
<text x="136.1" y="40.8" transform="rotate(-90 136.1 40.8)">EP</text>
<text x="137.6" y="36.5" transform="rotate(-90 137.6 36.5)">20</text>
<text x="138.6" y="40" transform="rotate(-90 138.6 40)">SI</text>
<text x="140.1" y="36.5" transform="rotate(-90 140.1 36.5)">19</text>
<text x="142.7" y="36.5" transform="rotate(-90 142.7 36.5)">18</text>
<text x="145.2" y="36.5" transform="rotate(-90 145.2 36.5)">17</text>
<text x="147.7" y="36.5" transform="rotate(-90 147.7 36.5)">16</text>
<text x="141.1" y="42.4" transform="rotate(-90 141.1 42.4)">GND</text>
<text x="143.7" y="46.3" transform="rotate(-90 143.7 46.3)">DGUARD</text>
<text x="146.2" y="43.8" transform="rotate(-90 146.2 43.8)">RBIAS</text>
<text x="148.8" y="42.4" transform="rotate(-90 148.8 42.4)">GND</text>
<text x="120.8" y="52.3">1</text>
<text x="123.6" y="53.3">SCLK</text>
<text x="158.1" y="53.3">AVDD</text>
<text x="165" y="52.3">15</text>
<text x="120.8" y="54.8">2</text>
<text x="120.8" y="57.4">3</text>
<text x="120.8" y="59.9">4</text>
<text x="123.6" y="55.9">SO(GDO1)</text>
<text x="123.6" y="58.4">GDO2</text>
<text x="158.1" y="55.9">AVDD</text>
<text x="158.4" y="58.4">RF_N</text>
<text x="165" y="59.9">12</text>
<text x="165" y="57.4">13</text>
<text x="165" y="54.8">14</text>
<text x="217.2" y="59.9">4</text>
<text x="256.5" y="59.9">3</text>
<text x="120.8" y="62.5">5</text>
<text x="123.6" y="60.9">DVDD</text>
<text x="123.6" y="63.5">DCOUPL</text>
<text x="158.1" y="63.5">AVDD</text>
<text x="158.5" y="60.9">RF_P</text>
<text x="165" y="62.5">11</text>
<text x="217.2" y="62.5">5</text>
<text x="217.2" y="65">6</text>
<text x="219.3" y="61.2">Balanced</text>
<text x="219.3" y="63.7">GND</text>
<text x="234.8" y="63.7">GND/DC Feed +RF GND</text>
<text x="247.8" y="61.2">Balanced</text>
<text x="256.5" y="65">1</text>
<text x="256.5" y="62.5">2</text>
<text x="219.3" y="66.3">GND</text>
<text x="245.6" y="66.3">Unbalanced</text>
<text x="138.6" y="77.9" transform="rotate(-90 138.6 77.9)">GDO0(ATEST)</text>
<text x="141.1" y="77.9" transform="rotate(-90 141.1 77.9)">CSn</text>
<text x="143.7" y="77.9" transform="rotate(-90 143.7 77.9)">XOSC_Q1</text>
<text x="146.2" y="77.9" transform="rotate(-90 146.2 77.9)">AVDD</text>
<text x="148.8" y="77.9" transform="rotate(-90 148.8 77.9)">XOSC_Q2</text>
<text x="137.6" y="80.7" transform="rotate(-90 137.6 80.7)">6</text>
<text x="140.1" y="80.7" transform="rotate(-90 140.1 80.7)">7</text>
<text x="142.7" y="80.7" transform="rotate(-90 142.7 80.7)">8</text>
<text x="145.2" y="80.7" transform="rotate(-90 145.2 80.7)">9</text>
<text x="147.7" y="81.7" transform="rotate(-90 147.7 81.7)">10</text>
<text x="187.9" y="99.3">6</text>
<text x="187.9" y="101.8">7</text>
<text x="190" y="100.6">DGND</text>
<text x="202" y="101.8">RFin</text>
<text x="202.5" y="99.3">RF2</text>
<text x="207" y="100.6">4</text>
<text x="207" y="98">5</text>
<text x="237.5" y="98">6</text>
<text x="237.5" y="100.6">7</text>
<text x="239.6" y="99.3">DGND</text>
<text x="239.6" y="101.8">VDD</text>
<text x="251.6" y="100.6">RFin</text>
<text x="252" y="98">RF2</text>
<text x="256.5" y="101.8">3</text>
<text x="256.5" y="99.3">4</text>
<text x="256.5" y="96.8">5</text>
<text x="187.9" y="104.4">8</text>
<text x="187.9" y="106.9">9</text>
<text x="190" y="103.1">VDD</text>
<text x="190" y="105.6">V2</text>
<text x="202.5" y="106.9">RF3</text>
<text x="202.5" y="104.4">RF1</text>
<text x="207" y="105.6">2</text>
<text x="207" y="103.1">3</text>
<text x="237.5" y="103.1">8</text>
<text x="237.5" y="105.6">9</text>
<text x="239.6" y="104.4">V2</text>
<text x="239.6" y="106.9">GND</text>
<text x="252" y="105.6">RF3</text>
<text x="252" y="103.1">RF1</text>
<text x="256.5" y="106.9">1</text>
<text x="256.5" y="104.4">2</text>
<text x="144.4" y="113.8" transform="rotate(-90 144.4 113.8)">1</text>
<text x="149.5" y="113.8" transform="rotate(-90 149.5 113.8)">4</text>
<text x="190" y="108.2">GND</text>
<text x="203.7" y="109.5">V1</text>
<text x="207" y="108.2">1</text>
<text x="253.2" y="108.2">V1</text>
<text x="144.4" y="127" transform="rotate(-90 144.4 127)">2</text>
<text x="149.5" y="127" transform="rotate(-90 149.5 127)">3</text>
</g>
<g font-size="1.8" fill="#999">
<text x="190.4" y="68.6">C84</text>
<text x="190.4" y="71.1">DNP</text>
<text x="205.6" y="66">C83</text>
<text x="205.6" y="68.6">DNP</text>
<text x="283.1" y="69.9">C73</text>
<text x="283.1" y="72.4">DNP</text>
<text x="203.1" y="78.7">L12</text>
<text x="203.1" y="81.3">DNP</text>
<text x="271.7" y="109.2">C75</text>
<text x="204.3" y="114.3">C81</text>
<text x="271.7" y="116.8">DNP</text>
<text x="204.3" y="121.9">DNP</text>
<text x="271.7" y="124.5">C76</text>
<text x="271.7" y="132.1">DNP</text>
</g>
<g font-size="1.6" fill="#000080">
<text x="267.8" y="63.5">L7</text>
<text x="189.1" y="71.1">L13</text>
<text x="241.2" y="121.9">C80</text>
<text x="280.5" y="137.2">L8</text>
</g>
<text font-size="1.6" fill="#00f" x="189.1" y="78.7">2.2nH</text>
</svg>
